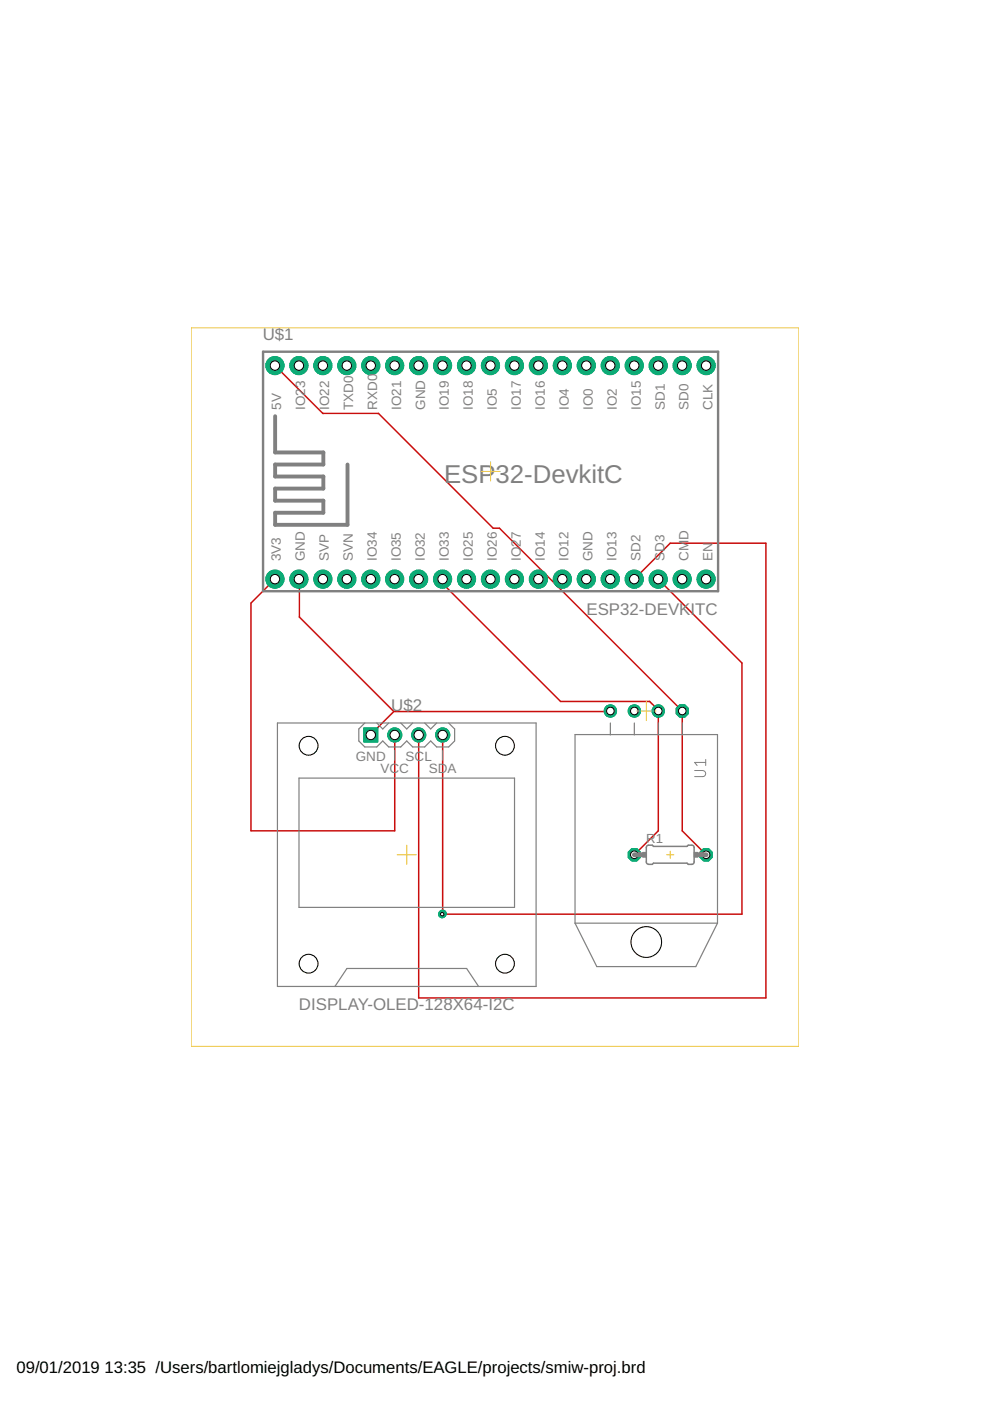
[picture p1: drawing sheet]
<svg xmlns="http://www.w3.org/2000/svg" width="210mm" height="297mm" viewBox="0 0 210 297" stroke-linecap="round" stroke-linejoin="round" font-family="sans-serif">
<path d="M93.9 193.7l-.2 .1" fill="none" stroke="#0696d7" stroke-width=".32"/>
<circle cx="134.5" cy="181.2" r="1.42" fill="#0dab76" stroke="#0dab76" stroke-width=".21"/>
<circle cx="134.5" cy="181.2" r=".8" fill="#fff" stroke="#000" stroke-width=".21"/>
<circle cx="149.7" cy="181.2" r="1.42" fill="#0dab76" stroke="#0dab76" stroke-width=".21"/>
<circle cx="149.7" cy="181.2" r=".8" fill="#fff" stroke="#000" stroke-width=".21"/>
<circle cx="58.3" cy="122.8" r="1.93" fill="#0dab76" stroke="#0dab76" stroke-width=".21"/>
<circle cx="58.3" cy="122.8" r=".99" fill="#fff" stroke="#000" stroke-width=".21"/>
<circle cx="63.4" cy="122.8" r="1.93" fill="#0dab76" stroke="#0dab76" stroke-width=".21"/>
<circle cx="63.4" cy="122.8" r=".99" fill="#fff" stroke="#000" stroke-width=".21"/>
<circle cx="68.5" cy="122.8" r="1.93" fill="#0dab76" stroke="#0dab76" stroke-width=".21"/>
<circle cx="68.5" cy="122.8" r=".99" fill="#fff" stroke="#000" stroke-width=".21"/>
<circle cx="73.5" cy="122.8" r="1.93" fill="#0dab76" stroke="#0dab76" stroke-width=".21"/>
<circle cx="73.5" cy="122.8" r=".99" fill="#fff" stroke="#000" stroke-width=".21"/>
<circle cx="78.6" cy="122.8" r="1.93" fill="#0dab76" stroke="#0dab76" stroke-width=".21"/>
<circle cx="78.6" cy="122.8" r=".99" fill="#fff" stroke="#000" stroke-width=".21"/>
<circle cx="83.7" cy="122.8" r="1.93" fill="#0dab76" stroke="#0dab76" stroke-width=".21"/>
<circle cx="83.7" cy="122.8" r=".99" fill="#fff" stroke="#000" stroke-width=".21"/>
<circle cx="88.8" cy="122.8" r="1.93" fill="#0dab76" stroke="#0dab76" stroke-width=".21"/>
<circle cx="88.8" cy="122.8" r=".99" fill="#fff" stroke="#000" stroke-width=".21"/>
<circle cx="93.8" cy="122.8" r="1.93" fill="#0dab76" stroke="#0dab76" stroke-width=".21"/>
<circle cx="93.8" cy="122.8" r=".99" fill="#fff" stroke="#000" stroke-width=".21"/>
<circle cx="98.9" cy="122.8" r="1.93" fill="#0dab76" stroke="#0dab76" stroke-width=".21"/>
<circle cx="98.9" cy="122.8" r=".99" fill="#fff" stroke="#000" stroke-width=".21"/>
<circle cx="104" cy="122.8" r="1.93" fill="#0dab76" stroke="#0dab76" stroke-width=".21"/>
<circle cx="104" cy="122.8" r=".99" fill="#fff" stroke="#000" stroke-width=".21"/>
<circle cx="109.1" cy="122.8" r="1.93" fill="#0dab76" stroke="#0dab76" stroke-width=".21"/>
<circle cx="109.1" cy="122.8" r=".99" fill="#fff" stroke="#000" stroke-width=".21"/>
<circle cx="114.2" cy="122.8" r="1.93" fill="#0dab76" stroke="#0dab76" stroke-width=".21"/>
<circle cx="114.2" cy="122.8" r=".99" fill="#fff" stroke="#000" stroke-width=".21"/>
<circle cx="119.2" cy="122.8" r="1.93" fill="#0dab76" stroke="#0dab76" stroke-width=".21"/>
<circle cx="119.2" cy="122.8" r=".99" fill="#fff" stroke="#000" stroke-width=".21"/>
<circle cx="124.3" cy="122.8" r="1.93" fill="#0dab76" stroke="#0dab76" stroke-width=".21"/>
<circle cx="124.3" cy="122.8" r=".99" fill="#fff" stroke="#000" stroke-width=".21"/>
<circle cx="129.4" cy="122.8" r="1.93" fill="#0dab76" stroke="#0dab76" stroke-width=".21"/>
<circle cx="129.4" cy="122.8" r=".99" fill="#fff" stroke="#000" stroke-width=".21"/>
<circle cx="134.5" cy="122.8" r="1.93" fill="#0dab76" stroke="#0dab76" stroke-width=".21"/>
<circle cx="134.5" cy="122.8" r=".99" fill="#fff" stroke="#000" stroke-width=".21"/>
<circle cx="139.6" cy="122.8" r="1.93" fill="#0dab76" stroke="#0dab76" stroke-width=".21"/>
<circle cx="139.6" cy="122.8" r=".99" fill="#fff" stroke="#000" stroke-width=".21"/>
<circle cx="144.6" cy="122.8" r="1.93" fill="#0dab76" stroke="#0dab76" stroke-width=".21"/>
<circle cx="144.6" cy="122.8" r=".99" fill="#fff" stroke="#000" stroke-width=".21"/>
<circle cx="149.7" cy="122.8" r="1.93" fill="#0dab76" stroke="#0dab76" stroke-width=".21"/>
<circle cx="149.7" cy="122.8" r=".99" fill="#fff" stroke="#000" stroke-width=".21"/>
<circle cx="58.3" cy="77.5" r="1.93" fill="#0dab76" stroke="#0dab76" stroke-width=".21"/>
<circle cx="58.3" cy="77.5" r=".99" fill="#fff" stroke="#000" stroke-width=".21"/>
<circle cx="63.4" cy="77.5" r="1.93" fill="#0dab76" stroke="#0dab76" stroke-width=".21"/>
<circle cx="63.4" cy="77.5" r=".99" fill="#fff" stroke="#000" stroke-width=".21"/>
<circle cx="68.5" cy="77.5" r="1.93" fill="#0dab76" stroke="#0dab76" stroke-width=".21"/>
<circle cx="68.5" cy="77.5" r=".99" fill="#fff" stroke="#000" stroke-width=".21"/>
<circle cx="73.5" cy="77.5" r="1.93" fill="#0dab76" stroke="#0dab76" stroke-width=".21"/>
<circle cx="73.5" cy="77.5" r=".99" fill="#fff" stroke="#000" stroke-width=".21"/>
<circle cx="78.6" cy="77.5" r="1.93" fill="#0dab76" stroke="#0dab76" stroke-width=".21"/>
<circle cx="78.6" cy="77.5" r=".99" fill="#fff" stroke="#000" stroke-width=".21"/>
<circle cx="83.7" cy="77.5" r="1.93" fill="#0dab76" stroke="#0dab76" stroke-width=".21"/>
<circle cx="83.7" cy="77.5" r=".99" fill="#fff" stroke="#000" stroke-width=".21"/>
<circle cx="88.8" cy="77.5" r="1.93" fill="#0dab76" stroke="#0dab76" stroke-width=".21"/>
<circle cx="88.8" cy="77.5" r=".99" fill="#fff" stroke="#000" stroke-width=".21"/>
<circle cx="93.8" cy="77.5" r="1.93" fill="#0dab76" stroke="#0dab76" stroke-width=".21"/>
<circle cx="93.8" cy="77.5" r=".99" fill="#fff" stroke="#000" stroke-width=".21"/>
<circle cx="98.9" cy="77.5" r="1.93" fill="#0dab76" stroke="#0dab76" stroke-width=".21"/>
<circle cx="98.9" cy="77.5" r=".99" fill="#fff" stroke="#000" stroke-width=".21"/>
<circle cx="104" cy="77.5" r="1.93" fill="#0dab76" stroke="#0dab76" stroke-width=".21"/>
<circle cx="104" cy="77.5" r=".99" fill="#fff" stroke="#000" stroke-width=".21"/>
<circle cx="109.1" cy="77.5" r="1.93" fill="#0dab76" stroke="#0dab76" stroke-width=".21"/>
<circle cx="109.1" cy="77.5" r=".99" fill="#fff" stroke="#000" stroke-width=".21"/>
<circle cx="114.2" cy="77.5" r="1.93" fill="#0dab76" stroke="#0dab76" stroke-width=".21"/>
<circle cx="114.2" cy="77.5" r=".99" fill="#fff" stroke="#000" stroke-width=".21"/>
<circle cx="119.2" cy="77.5" r="1.93" fill="#0dab76" stroke="#0dab76" stroke-width=".21"/>
<circle cx="119.2" cy="77.5" r=".99" fill="#fff" stroke="#000" stroke-width=".21"/>
<circle cx="124.3" cy="77.5" r="1.93" fill="#0dab76" stroke="#0dab76" stroke-width=".21"/>
<circle cx="124.3" cy="77.5" r=".99" fill="#fff" stroke="#000" stroke-width=".21"/>
<circle cx="129.4" cy="77.5" r="1.93" fill="#0dab76" stroke="#0dab76" stroke-width=".21"/>
<circle cx="129.4" cy="77.5" r=".99" fill="#fff" stroke="#000" stroke-width=".21"/>
<circle cx="134.5" cy="77.5" r="1.93" fill="#0dab76" stroke="#0dab76" stroke-width=".21"/>
<circle cx="134.5" cy="77.5" r=".99" fill="#fff" stroke="#000" stroke-width=".21"/>
<circle cx="139.6" cy="77.5" r="1.93" fill="#0dab76" stroke="#0dab76" stroke-width=".21"/>
<circle cx="139.6" cy="77.5" r=".99" fill="#fff" stroke="#000" stroke-width=".21"/>
<circle cx="144.6" cy="77.5" r="1.93" fill="#0dab76" stroke="#0dab76" stroke-width=".21"/>
<circle cx="144.6" cy="77.5" r=".99" fill="#fff" stroke="#000" stroke-width=".21"/>
<circle cx="149.7" cy="77.5" r="1.93" fill="#0dab76" stroke="#0dab76" stroke-width=".21"/>
<circle cx="149.7" cy="77.5" r=".99" fill="#fff" stroke="#000" stroke-width=".21"/>
<path d="M77.1 154.3h3v3h-3z" fill="#0dab76" stroke="#0dab76" stroke-width=".21"/>
<circle cx="78.6" cy="155.8" r=".99" fill="#fff" stroke="#000" stroke-width=".21"/>
<circle cx="83.7" cy="155.8" r="1.5" fill="#0dab76" stroke="#0dab76" stroke-width=".21"/>
<circle cx="83.7" cy="155.8" r=".99" fill="#fff" stroke="#000" stroke-width=".21"/>
<circle cx="88.8" cy="155.8" r="1.5" fill="#0dab76" stroke="#0dab76" stroke-width=".21"/>
<circle cx="88.8" cy="155.8" r=".99" fill="#fff" stroke="#000" stroke-width=".21"/>
<circle cx="93.9" cy="155.8" r="1.5" fill="#0dab76" stroke="#0dab76" stroke-width=".21"/>
<circle cx="93.9" cy="155.8" r=".99" fill="#fff" stroke="#000" stroke-width=".21"/>
<circle cx="144.7" cy="150.7" r="1.42" fill="#0dab76" stroke="#0dab76" stroke-width=".21"/>
<circle cx="144.7" cy="150.7" r=".8" fill="#fff" stroke="#000" stroke-width=".21"/>
<circle cx="139.6" cy="150.7" r="1.31" fill="#0dab76" stroke="#0dab76" stroke-width=".21"/>
<circle cx="139.6" cy="150.7" r=".8" fill="#fff" stroke="#000" stroke-width=".21"/>
<circle cx="134.5" cy="150.7" r="1.31" fill="#0dab76" stroke="#0dab76" stroke-width=".21"/>
<circle cx="134.5" cy="150.7" r=".8" fill="#fff" stroke="#000" stroke-width=".21"/>
<circle cx="129.4" cy="150.7" r="1.31" fill="#0dab76" stroke="#0dab76" stroke-width=".21"/>
<circle cx="129.4" cy="150.7" r=".8" fill="#fff" stroke="#000" stroke-width=".21"/>
<circle cx="93.9" cy="193.7" r=".76" fill="#0dab76" stroke="#0dab76" stroke-width=".21"/>
<circle cx="93.9" cy="193.7" r=".36" fill="#fff" stroke="#000" stroke-width=".21"/>
<circle cx="93.7" cy="193.8" r=".76" fill="#0dab76" stroke="#0dab76" stroke-width=".21"/>
<circle cx="93.7" cy="193.8" r=".36" fill="#fff" stroke="#000" stroke-width=".21"/>
<path d="M58.3 77.5l10.2 10.2h11.7l24.4 24.3h1.3l38.8 38.7v25.4l5 5.1M58.3 122.8l-5.1 5.1v48.2h30.5v-20.3M63.4 122.8l.1 8 20 20.1M93.8 122.8l-.6 .3 25.7 25.6h18.8l1.9 1.8v25.6l-5.1 5.1M134.5 122.8l7.6-7.6h20.3v96.4h-73.6v-55.8M139.6 122.8l17.7 17.8v53.2h-63.6M83.5 150.9l-4.9 4.9M93.9 155.8v37.9M129.4 150.7l-45.9 .2" fill="none" stroke="#c90d0c" stroke-width=".32"/>
<circle cx="134.5" cy="181.2" r="1.42" fill="#0dab76" stroke="#0dab76" stroke-width=".21"/>
<circle cx="134.5" cy="181.2" r=".8" fill="#fff" stroke="#000" stroke-width=".21"/>
<circle cx="149.7" cy="181.2" r="1.42" fill="#0dab76" stroke="#0dab76" stroke-width=".21"/>
<circle cx="149.7" cy="181.2" r=".8" fill="#fff" stroke="#000" stroke-width=".21"/>
<circle cx="58.3" cy="122.8" r="1.93" fill="#0dab76" stroke="#0dab76" stroke-width=".21"/>
<circle cx="58.3" cy="122.8" r=".99" fill="#fff" stroke="#000" stroke-width=".21"/>
<circle cx="63.4" cy="122.8" r="1.93" fill="#0dab76" stroke="#0dab76" stroke-width=".21"/>
<circle cx="63.4" cy="122.8" r=".99" fill="#fff" stroke="#000" stroke-width=".21"/>
<circle cx="68.5" cy="122.8" r="1.93" fill="#0dab76" stroke="#0dab76" stroke-width=".21"/>
<circle cx="68.5" cy="122.8" r=".99" fill="#fff" stroke="#000" stroke-width=".21"/>
<circle cx="73.5" cy="122.8" r="1.93" fill="#0dab76" stroke="#0dab76" stroke-width=".21"/>
<circle cx="73.5" cy="122.8" r=".99" fill="#fff" stroke="#000" stroke-width=".21"/>
<circle cx="78.6" cy="122.8" r="1.93" fill="#0dab76" stroke="#0dab76" stroke-width=".21"/>
<circle cx="78.6" cy="122.8" r=".99" fill="#fff" stroke="#000" stroke-width=".21"/>
<circle cx="83.7" cy="122.8" r="1.93" fill="#0dab76" stroke="#0dab76" stroke-width=".21"/>
<circle cx="83.7" cy="122.8" r=".99" fill="#fff" stroke="#000" stroke-width=".21"/>
<circle cx="88.8" cy="122.8" r="1.93" fill="#0dab76" stroke="#0dab76" stroke-width=".21"/>
<circle cx="88.8" cy="122.8" r=".99" fill="#fff" stroke="#000" stroke-width=".21"/>
<circle cx="93.8" cy="122.8" r="1.93" fill="#0dab76" stroke="#0dab76" stroke-width=".21"/>
<circle cx="93.8" cy="122.8" r=".99" fill="#fff" stroke="#000" stroke-width=".21"/>
<circle cx="98.9" cy="122.8" r="1.93" fill="#0dab76" stroke="#0dab76" stroke-width=".21"/>
<circle cx="98.9" cy="122.8" r=".99" fill="#fff" stroke="#000" stroke-width=".21"/>
<circle cx="104" cy="122.8" r="1.93" fill="#0dab76" stroke="#0dab76" stroke-width=".21"/>
<circle cx="104" cy="122.8" r=".99" fill="#fff" stroke="#000" stroke-width=".21"/>
<circle cx="109.1" cy="122.8" r="1.93" fill="#0dab76" stroke="#0dab76" stroke-width=".21"/>
<circle cx="109.1" cy="122.8" r=".99" fill="#fff" stroke="#000" stroke-width=".21"/>
<circle cx="114.2" cy="122.8" r="1.93" fill="#0dab76" stroke="#0dab76" stroke-width=".21"/>
<circle cx="114.2" cy="122.8" r=".99" fill="#fff" stroke="#000" stroke-width=".21"/>
<circle cx="119.2" cy="122.8" r="1.93" fill="#0dab76" stroke="#0dab76" stroke-width=".21"/>
<circle cx="119.2" cy="122.8" r=".99" fill="#fff" stroke="#000" stroke-width=".21"/>
<circle cx="124.3" cy="122.8" r="1.93" fill="#0dab76" stroke="#0dab76" stroke-width=".21"/>
<circle cx="124.3" cy="122.8" r=".99" fill="#fff" stroke="#000" stroke-width=".21"/>
<circle cx="129.4" cy="122.8" r="1.93" fill="#0dab76" stroke="#0dab76" stroke-width=".21"/>
<circle cx="129.4" cy="122.8" r=".99" fill="#fff" stroke="#000" stroke-width=".21"/>
<circle cx="134.5" cy="122.8" r="1.93" fill="#0dab76" stroke="#0dab76" stroke-width=".21"/>
<circle cx="134.5" cy="122.8" r=".99" fill="#fff" stroke="#000" stroke-width=".21"/>
<circle cx="139.6" cy="122.8" r="1.93" fill="#0dab76" stroke="#0dab76" stroke-width=".21"/>
<circle cx="139.6" cy="122.8" r=".99" fill="#fff" stroke="#000" stroke-width=".21"/>
<circle cx="144.6" cy="122.8" r="1.93" fill="#0dab76" stroke="#0dab76" stroke-width=".21"/>
<circle cx="144.6" cy="122.8" r=".99" fill="#fff" stroke="#000" stroke-width=".21"/>
<circle cx="149.7" cy="122.8" r="1.93" fill="#0dab76" stroke="#0dab76" stroke-width=".21"/>
<circle cx="149.7" cy="122.8" r=".99" fill="#fff" stroke="#000" stroke-width=".21"/>
<circle cx="58.3" cy="77.5" r="1.93" fill="#0dab76" stroke="#0dab76" stroke-width=".21"/>
<circle cx="58.3" cy="77.5" r=".99" fill="#fff" stroke="#000" stroke-width=".21"/>
<circle cx="63.4" cy="77.5" r="1.93" fill="#0dab76" stroke="#0dab76" stroke-width=".21"/>
<circle cx="63.4" cy="77.5" r=".99" fill="#fff" stroke="#000" stroke-width=".21"/>
<circle cx="68.5" cy="77.5" r="1.93" fill="#0dab76" stroke="#0dab76" stroke-width=".21"/>
<circle cx="68.5" cy="77.5" r=".99" fill="#fff" stroke="#000" stroke-width=".21"/>
<circle cx="73.5" cy="77.5" r="1.93" fill="#0dab76" stroke="#0dab76" stroke-width=".21"/>
<circle cx="73.5" cy="77.5" r=".99" fill="#fff" stroke="#000" stroke-width=".21"/>
<circle cx="78.6" cy="77.5" r="1.93" fill="#0dab76" stroke="#0dab76" stroke-width=".21"/>
<circle cx="78.6" cy="77.5" r=".99" fill="#fff" stroke="#000" stroke-width=".21"/>
<circle cx="83.7" cy="77.5" r="1.93" fill="#0dab76" stroke="#0dab76" stroke-width=".21"/>
<circle cx="83.7" cy="77.5" r=".99" fill="#fff" stroke="#000" stroke-width=".21"/>
<circle cx="88.8" cy="77.5" r="1.93" fill="#0dab76" stroke="#0dab76" stroke-width=".21"/>
<circle cx="88.8" cy="77.5" r=".99" fill="#fff" stroke="#000" stroke-width=".21"/>
<circle cx="93.8" cy="77.5" r="1.93" fill="#0dab76" stroke="#0dab76" stroke-width=".21"/>
<circle cx="93.8" cy="77.5" r=".99" fill="#fff" stroke="#000" stroke-width=".21"/>
<circle cx="98.9" cy="77.5" r="1.93" fill="#0dab76" stroke="#0dab76" stroke-width=".21"/>
<circle cx="98.9" cy="77.5" r=".99" fill="#fff" stroke="#000" stroke-width=".21"/>
<circle cx="104" cy="77.5" r="1.93" fill="#0dab76" stroke="#0dab76" stroke-width=".21"/>
<circle cx="104" cy="77.5" r=".99" fill="#fff" stroke="#000" stroke-width=".21"/>
<circle cx="109.1" cy="77.5" r="1.93" fill="#0dab76" stroke="#0dab76" stroke-width=".21"/>
<circle cx="109.1" cy="77.5" r=".99" fill="#fff" stroke="#000" stroke-width=".21"/>
<circle cx="114.2" cy="77.5" r="1.93" fill="#0dab76" stroke="#0dab76" stroke-width=".21"/>
<circle cx="114.2" cy="77.5" r=".99" fill="#fff" stroke="#000" stroke-width=".21"/>
<circle cx="119.2" cy="77.5" r="1.93" fill="#0dab76" stroke="#0dab76" stroke-width=".21"/>
<circle cx="119.2" cy="77.5" r=".99" fill="#fff" stroke="#000" stroke-width=".21"/>
<circle cx="124.3" cy="77.5" r="1.93" fill="#0dab76" stroke="#0dab76" stroke-width=".21"/>
<circle cx="124.3" cy="77.5" r=".99" fill="#fff" stroke="#000" stroke-width=".21"/>
<circle cx="129.4" cy="77.5" r="1.93" fill="#0dab76" stroke="#0dab76" stroke-width=".21"/>
<circle cx="129.4" cy="77.5" r=".99" fill="#fff" stroke="#000" stroke-width=".21"/>
<circle cx="134.5" cy="77.5" r="1.93" fill="#0dab76" stroke="#0dab76" stroke-width=".21"/>
<circle cx="134.5" cy="77.5" r=".99" fill="#fff" stroke="#000" stroke-width=".21"/>
<circle cx="139.6" cy="77.5" r="1.93" fill="#0dab76" stroke="#0dab76" stroke-width=".21"/>
<circle cx="139.6" cy="77.5" r=".99" fill="#fff" stroke="#000" stroke-width=".21"/>
<circle cx="144.6" cy="77.5" r="1.93" fill="#0dab76" stroke="#0dab76" stroke-width=".21"/>
<circle cx="144.6" cy="77.5" r=".99" fill="#fff" stroke="#000" stroke-width=".21"/>
<circle cx="149.7" cy="77.5" r="1.93" fill="#0dab76" stroke="#0dab76" stroke-width=".21"/>
<circle cx="149.7" cy="77.5" r=".99" fill="#fff" stroke="#000" stroke-width=".21"/>
<path d="M77.1 154.3h3v3h-3z" fill="#0dab76" stroke="#0dab76" stroke-width=".21"/>
<circle cx="78.6" cy="155.8" r=".99" fill="#fff" stroke="#000" stroke-width=".21"/>
<circle cx="83.7" cy="155.8" r="1.5" fill="#0dab76" stroke="#0dab76" stroke-width=".21"/>
<circle cx="83.7" cy="155.8" r=".99" fill="#fff" stroke="#000" stroke-width=".21"/>
<circle cx="88.8" cy="155.8" r="1.5" fill="#0dab76" stroke="#0dab76" stroke-width=".21"/>
<circle cx="88.8" cy="155.8" r=".99" fill="#fff" stroke="#000" stroke-width=".21"/>
<circle cx="93.9" cy="155.8" r="1.5" fill="#0dab76" stroke="#0dab76" stroke-width=".21"/>
<circle cx="93.9" cy="155.8" r=".99" fill="#fff" stroke="#000" stroke-width=".21"/>
<circle cx="144.7" cy="150.7" r="1.42" fill="#0dab76" stroke="#0dab76" stroke-width=".21"/>
<circle cx="144.7" cy="150.7" r=".8" fill="#fff" stroke="#000" stroke-width=".21"/>
<circle cx="139.6" cy="150.7" r="1.31" fill="#0dab76" stroke="#0dab76" stroke-width=".21"/>
<circle cx="139.6" cy="150.7" r=".8" fill="#fff" stroke="#000" stroke-width=".21"/>
<circle cx="134.5" cy="150.7" r="1.31" fill="#0dab76" stroke="#0dab76" stroke-width=".21"/>
<circle cx="134.5" cy="150.7" r=".8" fill="#fff" stroke="#000" stroke-width=".21"/>
<circle cx="129.4" cy="150.7" r="1.31" fill="#0dab76" stroke="#0dab76" stroke-width=".21"/>
<circle cx="129.4" cy="150.7" r=".8" fill="#fff" stroke="#000" stroke-width=".21"/>
<circle cx="93.9" cy="193.7" r=".76" fill="#0dab76" stroke="#0dab76" stroke-width=".21"/>
<circle cx="93.9" cy="193.7" r=".36" fill="#fff" stroke="#000" stroke-width=".21"/>
<circle cx="93.7" cy="193.8" r=".76" fill="#0dab76" stroke="#0dab76" stroke-width=".21"/>
<circle cx="93.7" cy="193.8" r=".36" fill="#fff" stroke="#000" stroke-width=".21"/>
<path d="M137.1 179.4l.1-.1a1.32 1.32 0 0 1 1.4 .2h7.1a1.32 1.32 0 0 1 1.3-.2l.2 .4v3.1l-.1 .2-.4 .3h-.8l-.2-.3h-7.1l-.3 .3-.9-.1-.4-.4z" fill="none" stroke="#808080" stroke-width=".32"/>
<g fill="#808080" stroke="#808080" stroke-width=".21">
<path d="M147.2 180.7h.7v1h-.7z"/>
<path d="M136.3 180.7h.7v1h-.7z"/>
</g>
<path d="M58.3 88.2v7.7h10.3v2.6h-10.3v2.5h10.3v2.6h-10.3v2.6h10.3v2.5h-10.3v2.6h15.4v-12.8" fill="none" stroke="#808080" stroke-width=".83"/>
<path d="M55.8 74.6h96.5v50.7h-96.5z" fill="none" stroke="#808080" stroke-width=".51"/>
<g fill="none" stroke="#808080" stroke-width=".25">
<path d="M58.8 153.3h54.9v55.8h-54.9zM77.3 153.3l-1.2 1.3v2.5l1.2 1.3h2.6l1.3-1.3 1.2 1.3h2.6l1.2-1.3 1.3 1.3h2.5l1.3-1.3 1.3 1.3h2.5l1.3-1.3v-2.5l-1.3-1.3M79.9 153.3l1.3 1.3 1.2-1.3M83.7 159.1v2.1M85 153.3l1.2 1.3 1.3-1.3M90 153.3l1.3 1.3 1.3-1.3M93.9 159.1v2.1M129.4 153.3v2.5M134.5 153.3v2.5M139.6 153.3v2.5M144.7 153.3v2.5M63.4 165h45.7v27.4h-45.7z"/>
<path d="M121.9 195.7v-40h30.2v40M121.9 195.7h30.2M121.9 195.7l4.6 9.2h21l4.6-9.2M71 209.1l2.6-3.8h25.3l2.6 3.8"/>
</g>
<path d="M147.3 163.4h1.7a.65 .65 0 0 1 .6 .6 .65 .65 0 0 1-.6 .7h-1.7M149.6 161.6h-2.3l.5 .7M149.6 161v1.3" fill="none" stroke="#808080" stroke-width=".21"/>
<path d="M134.5 181.2h1.8M147.9 181.2h1.8" fill="none" stroke="#808080" stroke-width="1"/>
<path d="M102 99.9h4M104 97.9v4.1M135 150.7h4.1M137 148.7v4.1M86.2 179.2v4.1M84.2 181.2h4.1M141.4 181.2h1.5M142.1 180.5v1.5" fill="none" stroke="#afd134" stroke-width=".21"/>
<g fill="none" stroke="#eec643" stroke-width=".21">
<path d="M40.5 69.5h128.9v152.3h-128.9z"/>
<circle cx="65.4" cy="158.1" r="1.99"/>
</g>
<circle cx="65.4" cy="158.1" r="1.99" fill="#fff" stroke="#000" stroke-width=".21"/>
<circle cx="107.1" cy="158.1" r="1.99" fill="none" stroke="#eec643" stroke-width=".21"/>
<circle cx="107.1" cy="158.1" r="1.99" fill="#fff" stroke="#000" stroke-width=".21"/>
<circle cx="107.1" cy="204.3" r="1.99" fill="none" stroke="#eec643" stroke-width=".21"/>
<circle cx="107.1" cy="204.3" r="1.99" fill="#fff" stroke="#000" stroke-width=".21"/>
<circle cx="65.4" cy="204.3" r="1.99" fill="none" stroke="#eec643" stroke-width=".21"/>
<circle cx="65.4" cy="204.3" r="1.99" fill="#fff" stroke="#000" stroke-width=".21"/>
<circle cx="137" cy="199.7" r="3.2" fill="none" stroke="#eec643" stroke-width=".21"/>
<circle cx="137" cy="199.7" r="3.2" fill="#fff" stroke="#000" stroke-width=".21"/>
<text font-size="5.5" fill="#808080" x="94.1" y="102.3">ESP32-DevkitC</text>
<g font-size="3.6" fill="#808080">
<text x="55.7" y="72">U$1</text>
<text x="124.3" y="130.5">ESP32-DEVKITC</text>
<text x="83" y="150.7">U$2</text>
<text x="63.4" y="214.2">DISPLAY-OLED-128X64-I2C</text>
</g>
<g font-size="3.5">
<text x="3.5" y="291">09/01/2019</text>
<text x="22.2" y="291">13:35 /Users/bartlomiejgladys/Documents/EAGLE/projects/smiw-proj.brd</text>
</g>
<g font-size="2.9" fill="#808080">
<text x="59.6" y="86.9" transform="rotate(-90 59.6 86.9)">5V</text>
<text x="64.7" y="86.9" transform="rotate(-90 64.7 86.9)">IO23</text>
<text x="69.8" y="86.9" transform="rotate(-90 69.8 86.9)">IO22</text>
<text x="74.9" y="86.9" transform="rotate(-90 74.9 86.9)">TXD0</text>
<text x="79.9" y="86.9" transform="rotate(-90 79.9 86.9)">RXD0</text>
<text x="85" y="86.9" transform="rotate(-90 85 86.9)">IO21</text>
<text x="90.1" y="86.9" transform="rotate(-90 90.1 86.9)">GND</text>
<text x="95.2" y="86.9" transform="rotate(-90 95.2 86.9)">IO19</text>
<text x="100.3" y="86.9" transform="rotate(-90 100.3 86.9)">IO18</text>
<text x="105.4" y="86.9" transform="rotate(-90 105.4 86.9)">IO5</text>
<text x="110.4" y="86.9" transform="rotate(-90 110.4 86.9)">IO17</text>
<text x="115.5" y="86.9" transform="rotate(-90 115.5 86.9)">IO16</text>
<text x="120.6" y="86.9" transform="rotate(-90 120.6 86.9)">IO4</text>
<text x="125.7" y="86.9" transform="rotate(-90 125.7 86.9)">IO0</text>
<text x="130.8" y="86.9" transform="rotate(-90 130.8 86.9)">IO2</text>
<text x="135.8" y="86.9" transform="rotate(-90 135.8 86.9)">IO15</text>
<text x="141" y="86.9" transform="rotate(-90 141 86.9)">SD1</text>
<text x="146" y="86.9" transform="rotate(-90 146 86.9)">SD0</text>
<text x="151.1" y="86.9" transform="rotate(-90 151.1 86.9)">CLK</text>
<text x="59.5" y="119" transform="rotate(-90 59.5 119)">3V3</text>
<text x="64.7" y="119" transform="rotate(-90 64.7 119)">GND</text>
<text x="69.7" y="119" transform="rotate(-90 69.7 119)">SVP</text>
<text x="74.8" y="119" transform="rotate(-90 74.8 119)">SVN</text>
<text x="79.9" y="119" transform="rotate(-90 79.9 119)">IO34</text>
<text x="85" y="119" transform="rotate(-90 85 119)">IO35</text>
<text x="90.1" y="119" transform="rotate(-90 90.1 119)">IO32</text>
<text x="95.1" y="119" transform="rotate(-90 95.1 119)">IO33</text>
<text x="100.2" y="119" transform="rotate(-90 100.2 119)">IO25</text>
<text x="105.3" y="119" transform="rotate(-90 105.3 119)">IO26</text>
<text x="110.4" y="119" transform="rotate(-90 110.4 119)">IO27</text>
<text x="115.5" y="119" transform="rotate(-90 115.5 119)">IO14</text>
<text x="120.6" y="119" transform="rotate(-90 120.6 119)">IO12</text>
<text x="125.6" y="119" transform="rotate(-90 125.6 119)">GND</text>
<text x="130.7" y="119" transform="rotate(-90 130.7 119)">IO13</text>
<text x="135.8" y="119" transform="rotate(-90 135.8 119)">SD2</text>
<text x="140.9" y="119" transform="rotate(-90 140.9 119)">SD3</text>
<text x="146" y="119" transform="rotate(-90 146 119)">CM</text>
<text x="146" y="114.5" transform="rotate(-90 146 114.5)">D</text>
<text x="151" y="119" transform="rotate(-90 151 119)">EN</text>
<text x="75.4" y="161.4">GND</text>
<text x="86" y="161.4">SCL</text>
<text x="80.7" y="164">VCC</text>
<text x="90.9" y="164">SDA</text>
</g>
<text font-size="2.8" fill="#808080" x="137" y="178.6">R1</text>
</svg>
